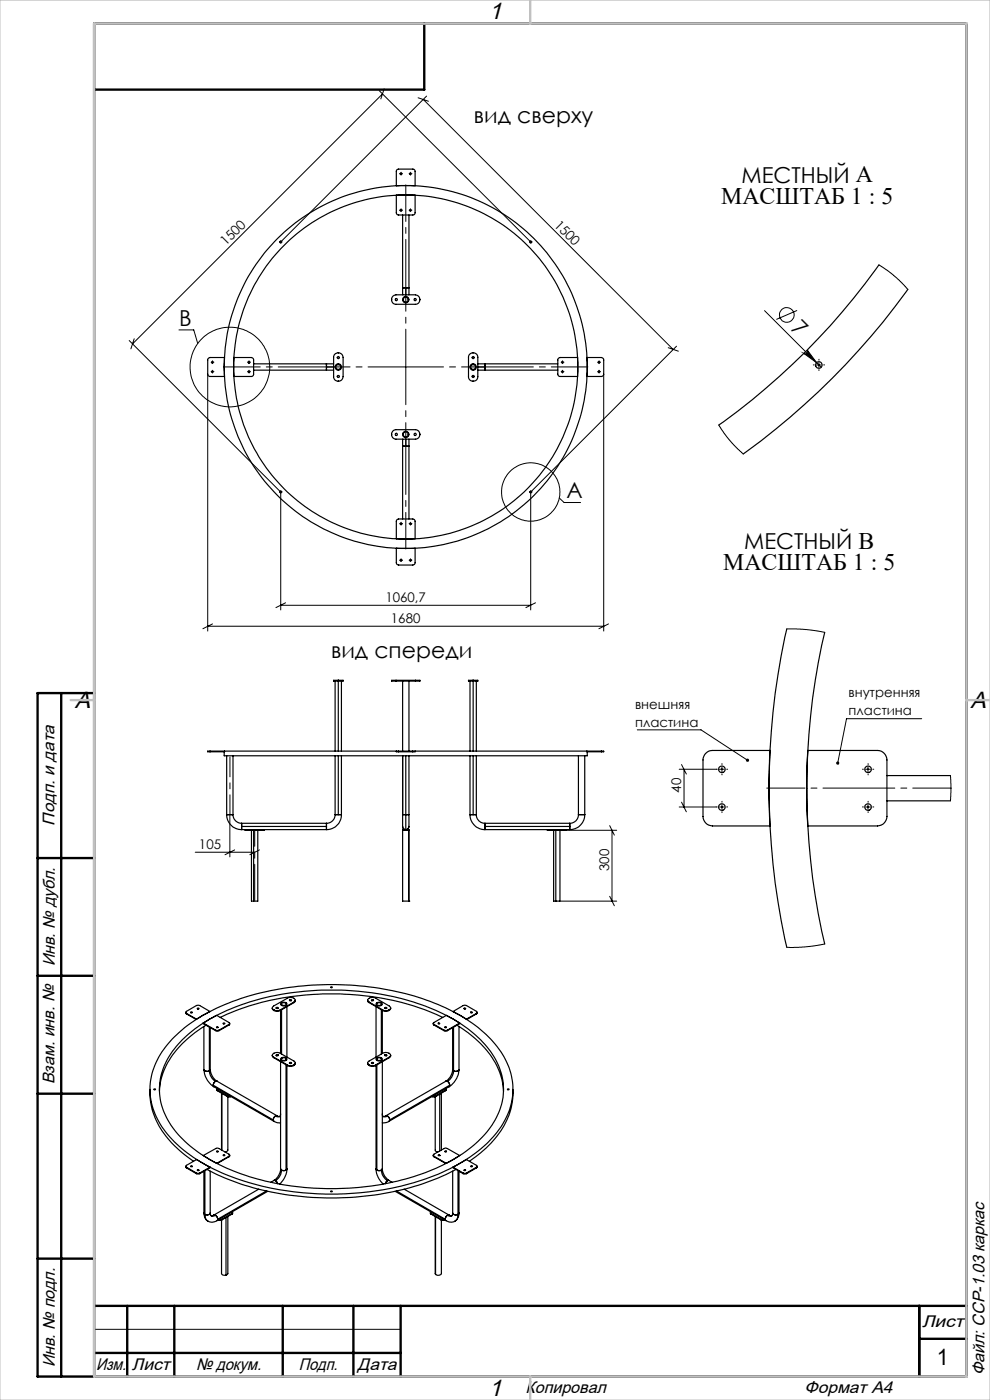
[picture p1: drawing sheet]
<svg xmlns="http://www.w3.org/2000/svg" width="210mm" height="297mm" viewBox="0 0 210 297" stroke-linecap="round" stroke-linejoin="round" font-family="sans-serif">
<g fill="none" stroke="#000" stroke-width=".21">
<path d="M80.4 19.2l32.2 32.1M81.1 19.9l-53 53.1M81.5 18.8l-.7 2.2M84.9 36.9h.3M85.1 36.7v.3M86.9 36.9h.3M87.1 36.7v.3M88.7 20.7l2.2 .8M89.8 21.1l53 53.1M90.5 20.4l-31 30.9M59.4 51.3h.3M59.5 51.2v.3"/>
<path d="M84.9 44.6h.3M85.1 44.5v.2M86.9 44.6h.3M87.1 44.5v.2M112.5 51.3h.2M112.6 51.2v.3M186.4 56.2l3.1 2.2 3.1 3M27.4 72.2l32.1 32.2M28.5 71.9l-.7 2.1M38 70h3.1l.8 2.9M44.1 79.4v54.5M44.9 76.9h.3"/>
<path d="M44.9 78.8h.3M45 76.7v.3M45 78.7v.3M52.7 76.9h.3M52.7 78.8h.3M52.8 76.7v.3M52.8 78.7v.3M85.9 77.9h.3M86.1 77.7v.3M119.2 76.9h.3M119.2 78.8h.3M119.3 76.7v.3"/>
<path d="M119.3 78.7v.3M126.9 76.9h.3M126.9 78.8h.3M127.1 76.7v.3M127.1 78.7v.3M128.1 79.4v54.5M141.7 73.8l2.2 .7M143.5 73.4l-30.9 31M162.2 65.9l12 12M169.1 65.9l-4.4 1.9M170.5 75a.51 .51 0 0 0 .7-.1 .51 .51 0 0 0 0-.6l2 2.6zM173.2 77.4h1"/>
<path d="M173.7 76.9v1M152.5 90.2l2.1 3 3.1 3.1M59.4 104.4h.3M59.5 104.2v.3M59.5 104.7v24.7M84.9 118.8h.3M84.9 111.1h.3M85.1 111v.2M85.1 118.7v.3M86.9 118.8h.3M86.9 111.1h.3M87.1 111v.2"/>
<path d="M87.1 118.7v.3M112.5 104.4h.2M112.6 104.2v.3M112.6 104.7v24.7M118.6 105.7l1.1 .9h3.5M44.1 132.9h84M45.1 132.4l-2.1 1M59.5 128.4h53.1M60.6 127.9l-2.1 1M113.6 127.9l-2.1 1M129.1 132.4l-2.1 1M166.9 133.4l4.3 .2 3.7 .6"/>
<path d="M135.2 154.8h13.5l9.9 6.5M195.5 152.5h-15.9l-1.9 9.4M48.8 172.9v8.9M120.1 176.1h10.7M129.3 175.2l1 2M129.8 176.1v15.1M144.1 163.2h7.8M144.1 171.2h7.8M144.6 170.2l1 2M144.6 162.2l1 2M145.1 163.2v8M152.6 163.2h1"/>
<path d="M152.6 171.2h1M153.1 162.7v1M153.1 170.7v1M183.6 163.2h1M183.6 171.2h1M184.1 162.7v1M184.1 170.7v1M201.6 164.5v5.4M41.4 180.8h12.6M49.8 180.3l-2.1 1M55 180.3l-2 1M118.8 191.2h12"/>
<path d="M129.3 190.1l1 2.1M174.9 200.3l-4.3 .6-3.7 .1M20 282h65"/>
<circle cx="48.8" cy="77.9" r="8.4"/>
<circle cx="166.9" cy="66.8" r="1.55"/>
<circle cx="112.6" cy="104.4" r="6.2"/>
</g>
<g fill="none" stroke="#000" stroke-width=".21" stroke-dasharray="15.2 1.3 1.3 1.3">
<path d="M84.8 36.8h.1M85.1 36.6v-.1M85.1 37.1h.1M85.3 36.8h.1M86.8 36.8h.1M87.1 36.6v-.1M87.1 37.1h.1M87.3 36.8h.1M59.3 51.3h.1M59.6 51.1v-.1M59.6 51.6h.1M59.8 51.3h.1"/>
<path d="M84.8 44.6h.1M85.1 44.3h.1M85.1 44.8v.1M85.3 44.6h.1M86.8 44.6h.1M87.1 44.3h.1M87.1 44.8v.1M87.3 44.6h.1M112.3 51.3h.1M112.6 51.1v-.1M112.6 51.6h.1M112.8 51.3h.1"/>
<path d="M44.8 76.8h.1M44.8 78.8h.1M45.1 76.6v-.1M45.1 77.1h.1M45.1 78.6v-.1M45.1 79.1h.1M45.3 76.8h.1M45.3 78.8h.1M52.6 76.8h-.1M52.6 78.8h-.1M52.8 76.6v-.1M52.8 77.1h.1"/>
<path d="M52.8 78.6v-.1M52.8 79.1h.1M53.1 76.8h.1M53.1 78.8h.1M119.1 78.8h-.1M119.1 76.8h-.1M119.3 78.6v-.1M119.3 79.1h.1M119.3 76.6v-.1M119.3 77.1h.1M119.6 78.8h.1M119.6 76.8h.1"/>
<path d="M126.8 78.8h.1M126.8 76.8h.1M127.1 78.6v-.1M127.1 79.1h.1M127.1 76.6v-.1M127.1 77.1h.1M127.3 78.8h.1M127.3 76.8h.1M172.7 77.4h-.2M173.7 76.4v-.2M173.7 78.4v.2M174.7 77.4h.2"/>
<path d="M59.3 104.4h.1M59.6 104.1h.1M59.6 104.6v.1M59.8 104.4h.1M84.8 118.8h.1M84.8 111.1h.1M85.1 118.6v-.1M85.1 119.1h.1M85.1 110.8h.1M85.1 111.3v.1M85.3 118.8h.1M85.3 111.1h.1"/>
<path d="M86.8 118.8h.1M86.8 111.1h.1M87.1 118.6v-.1M87.1 119.1h.1M87.1 110.8h.1M87.1 111.3v.1M87.3 118.8h.1M87.3 111.1h.1M112.3 104.4h.1M112.6 104.1h.1M112.6 104.6v.1M112.8 104.4h.1"/>
<path d="M152.1 163.2h-.2M152.1 171.2h-.2M153.1 162.2v-.2M153.1 164.2v.2M153.1 170.2v-.2M153.1 172.2v.2M154.1 163.2h.2M154.1 171.2h.2M183.1 163.2h-.2M183.1 171.2h-.2M184.1 162.2v-.2M184.1 164.2v.2"/>
<path d="M184.1 170.2v-.2M184.1 172.2v.2M185.1 163.2h.2M185.1 171.2h.2"/>
</g>
<path d="M201.7 167.2h-39.1" fill="none" stroke="#000" stroke-width=".21" stroke-dasharray="15.2 1.3 1.3 1.3" stroke-dashoffset="7.1"/>
<path d="M85.8 77.8h-38.3M86.1 77.6v-38.4M86.1 78.1v38.4M86.3 77.8h38.4M54 191.1v-14.9" fill="none" stroke="#000" stroke-width=".21" stroke-dasharray="15.2 1.3 1.3 1.3" stroke-dashoffset="7.5"/>
<path d="M48.8 172.8v-12.2" fill="none" stroke="#000" stroke-width=".21" stroke-dasharray="15.2 1.3 1.3 1.3" stroke-dashoffset="11"/>
<g fill="none" stroke="#000" stroke-width=".25">
<path d="M84.3 35.9h3.5l.3 .4v3.1h-4v-3.1zM84.1 41.4h4v3.8l-.3 .3-3.3 .1-.4-.2zM85.4 45.6v16.9M86.7 45.6v16.9M186.4 56.2a143.8 143.8 0 0 1-33.9 34M44.1 76.1l.5-.3h3v4.1h-3.1l-.4-.2zM49.6 75.8l4 .1 .2 .4-.1 3.4-.3 .2h-3.8zM53.8 77.2h17M53.8 78.5h17M69.3 77.2v1.3zM69.3 77.9h1.5M71 75.2a1.04 1.04 0 0 1 1.1-.3 1.04 1.04 0 0 1 .7 .9v4.1a1.01 1.01 0 0 1-1 1 1.01 1.01 0 0 1-1-1v-4.2z"/>
<path d="M83.3 62.9l.7-.4h4.1a1.01 1.01 0 0 1 1 1 1.01 1.01 0 0 1-1 1.1h-4.1a1.01 1.01 0 0 1-.9-.7 1.01 1.01 0 0 1 .2-1zM85.4 61.1h1.3zM86.1 61.1v1.4M99.6 75.2a1.01 1.01 0 0 1 1.1-.3 1.01 1.01 0 0 1 .7 .9v4.1a.99 .99 0 0 1-1 1 .99 .99 0 0 1-1-1v-4.2zM101.4 77.9h1.5M101.4 77.2h16.9M101.4 78.5h16.9M102.9 77.2v1.3zM118.5 75.9l4-.1v4.1h-3.8l-.2-.2-.2-.3v-3.1zM124.5 75.8h3.1l.4 .3 .1 3.3-.2 .3-.2 .2h-3.2zM192.6 61.4a153.8 153.8 0 0 1-34.9 34.9M83.3 91.5l.6-.3h4.2a1.01 1.01 0 0 1 1 1 1.01 1.01 0 0 1-1 1h-4.1a1.03 1.03 0 0 1-.9-.7 1.03 1.03 0 0 1 .2-1z"/>
<path d="M85.4 94.6h1.3zM85.4 93.2v16.9M86.1 93.2v1.4M86.7 93.2v16.9M84.1 116.3h4v3.1l-.2 .3-.3 .2h-3l-.4-.2-.1-.3zM84.2 110.2l.4-.1h3l.3 .1 .2 .3v3.8h-4v-3.8zM166.9 133.4a153 153 0 0 0 0 67.6M174.9 134.2a145.3 145.3 0 0 0 0 66.1M20 147v145M44.6 159.3h-.5v.2h.5M44.6 159.3h3M44.6 159.3v.2"/>
<path d="M47.6 159.5v.8h77v-.8M47.6 159.3h36.5M47.6 159.3v.2h-3M71.1 144.5v14.8M71.7 144.3h-.9v.2h.9M71.7 144.3h1.1v.2h-1.1M71.7 144.3v.2M71.8 144.5v14.8M71.8 144.3v.2M72.4 144.5v14.8M84 144.3h-.9v.2h.9M84 144.3h5.1v.2h-5.1"/>
<path d="M84 144.3v.2M84.1 159.3v.2h.5M84.1 159.3h.5M84.6 159.5h3M84.6 159.3h3M84.6 159.3v.2M85.4 144.5v14.8M86.7 144.5v14.8M87.6 159.3h.5M87.6 159.3v.2M88.1 159.3h36.4M88.1 159.3v.2h-.5"/>
<path d="M88.1 144.3v.2M99.7 144.5v14.8M100.3 144.3h-.9v.2h.9M100.3 144.3h1.1v.2h-1.1M100.3 144.3v.2M100.4 144.3v15M101 144.5v14.8M124.5 159.3v.2h3.1M124.5 159.3h3.1M127.6 159.3h.5v.2h-.5M127.6 159.3v.2M149.7 159.8a1.78 1.78 0 0 1 1.4-.6h12.2a151.6 151.6 0 0 0 0 16h-12.2a2.05 2.05 0 0 1-2-2v-12l.2-.8z"/>
<path d="M171.3 159.2h14.8a2.05 2.05 0 0 1 2 2v12a2.05 2.05 0 0 1-2 2h-14.8a151.6 151.6 0 0 1 0-16zM48.1 172.8h1.3M48.1 172.8a3.2 3.2 0 0 0 3.2 3.2M48.1 160.3v12.5M49.4 172.8a1.81 1.81 0 0 0 1.9 1.9M49.4 160.3v12.5M51.3 174.7v.6M51.3 175.3v.7M51.3 174.7v1.3M51.3 174.7h18M51.3 176h18M51.3 175.3h18"/>
<path d="M52 176v.1h4v-.1M52.5 176v.1M53.3 176.1v15.1h.5M53.8 176.1v15.1M54.7 176.1v15.1h-.9M55.5 176v.1M69.3 174.7v1.3M69.3 174.7v.6M69.3 175.3v.7M71.1 172.8h.7M71.1 172.8a1.81 1.81 0 0 1-1.8 1.9M71.1 172.8h1.3"/>
<path d="M71.1 160.3v12.5M71.8 172.8h.6M71.8 160.3v12.5M72.4 172.8a3.2 3.2 0 0 1-3.1 3.2M72.4 160.3v12.5M85.4 176.1h.5M85.4 175.3a.67 .67 0 0 0 .7 .7 .67 .67 0 0 0 .6-.7M85.4 172.8h.7zM85.4 175.3l.2 .5 .5 .2M85.4 160.3v15M85.9 176h-.5v15.2h1.3M85.9 176h.8v.1h-.8"/>
<path d="M85.9 176v.1M86.1 172.8h.6M86.1 172.8v3.2M86.1 160.3v12.5M86.3 176v.1M86.7 176.1v15.1M86.7 172.8v2.5M86.7 175.3l-.1 .5-.5 .2M86.7 160.3v12.5M99.7 172.8a3.2 3.2 0 0 0 3.2 3.2M99.7 172.8h1.3M99.7 160.3v12.5"/>
<path d="M99.7 172.8h.7M100.4 172.8h.6M100.4 160.3v12.5M101 172.8a1.81 1.81 0 0 0 1.9 1.9M101 160.3v12.5M102.9 174.7v1.3M102.9 174.7v.6M102.9 175.3v.7M102.9 174.7h18M102.9 176h13.6M102.9 175.3h18M116.1 176v.1h.4"/>
<path d="M116.5 176.1h.1M116.5 176h.1M116.5 176v.1M116.6 176h4.3M116.6 176v.1M117.4 176.1v15.1h.5M117.9 176.1v15.1M118.8 176.1v15.1h-.9M119.6 176v.1M120.1 176v.1h-3.5M120.9 174.7v.6M120.9 175.3v.7"/>
<path d="M120.9 174.7v1.3M122.7 172.8a1.81 1.81 0 0 1-1.8 1.9M122.7 172.8h1.3M122.7 160.3v12.5M124 172.8a3.2 3.2 0 0 1-3.1 3.2M124 160.3v12.5M188.1 169.9h13.5M188.1 164.5h13.5M86.7 191.2h.1M39.4 214.8l.1 .3M39.5 214.6l2.4-1.3h.5l2.2 1.3-2.9 1.6-2.2-1.3zM39.5 215v.1"/>
<path d="M39.5 215.1l2.1 1.2M40.5 214.8h.2M41.9 214h.3M43.1 217l2.9-1.6 2.6 1.6 .1 .2-.1 .1M43.1 217l2.7 1.5M43.1 217v.2l2.7 1.4M43.3 217.8v9.1M43.7 217.5a20.1 20.1 0 0 0-9.4 11.1l-.5 2.9M44.4 217.9v9.3M44.6 218v8.9M45.8 218.6h.7M45.8 218.5h.7"/>
<path d="M45.8 218.5v.1M46 217.8l.3 .1-.3 .1zM46 218h.2M46.5 218.5v.1M46.7 215.8a58.9 58.9 0 0 1 38.5-3.1l5 1.5 3.7 1.6M47.3 217.1h.4l-.3 .1zM47.4 217.2h.3M48.6 217.3v.1M48.6 217.3l-2.1 1.2M48.6 217.4l-2.1 1.2M48.7 217.1l-.1 .3M57.7 213.8l.3 .5"/>
<path d="M58 214.2h.1M58 214.2v.1M58 214.3l.1 .1M58.1 214.2l.5 .2 .8-.2M58.1 214.4l.5 .1 .8-.1M58.1 214.2v.2M58.6 213.9h.4M58.6 213.7v.2M58.6 213.9h.1M58.7 213.7h.2a.17 .17 0 0 1-.1 .3 .17 .17 0 0 1-.2-.2zM59.4 214.2v.2M59.5 214.3v9.2"/>
<path d="M59.6 212.9a.76 .76 0 0 1 1.3 .2 .74 .74 0 0 1-1.4-.2zM59.7 214.2v9.4M59.8 212.8a.49 .49 0 0 1 .5-.1 .49 .49 0 0 1 .3 .5 .49 .49 0 0 1-.5 .2 .49 .49 0 0 1-.3-.6zM60.9 213.6v10.7M61.5 212.1l-.1 .2h.4M61.5 212.1h.3v.2M61.5 212.2l.3 .1M61.5 212.1v.1M61.5 212.2l-.1 .1M62.4 212.6l.1-.2a.7 .7 0 0 0-.2-.7 .7 .7 0 0 0-.7-.1l-.6 .1-3 1.7-.2 .3v.3l.2 .2M62.4 212.6l-3 1.6M62.4 212.6v.1"/>
<path d="M62.4 212.7l-3 1.7M62.6 212.2v.2l-.2 .3M78 212.2v.3l.3 .2M78.3 212.6l-.2-.2a.71 .71 0 0 1 .2-.7 .71 .71 0 0 1 .8-.1l.5 .1 3.1 1.8a.38 .38 0 0 1 .2 .4 .38 .38 0 0 1-.3 .3M78.3 212.6l2.9 1.6M78.3 212.6v.1M78.3 212.7l2.9 1.7M79.2 212.2v.1M79.2 212.2l-.4 .1M79.2 212.1v.1M79.8 213.6v10.7M79.8 212.8a.67 .67 0 0 1 .8-.2 .67 .67 0 0 1 .4 .6 .79 .79 0 0 1-1.2-.2z"/>
<path d="M79.9 212.9a.49 .49 0 0 1 .6-.2 .49 .49 0 0 1 .4 .5l-.7 .1-.3-.2zM80.9 214.2v9.4M81.1 214.3v9.2M81.2 214.2l.4 .2 .9-.2M81.2 214.4l.4 .1 .9-.1M81.2 214.2v.2M81.6 213.8l.1-.1a.2 .2 0 0 1 .3 0 .2 .2 0 0 1 0 .3 .2 .2 0 0 1-.3-.1zM82 213.9h.1M82 213.9h-.4M82 213.7v.2M82.5 214.2v.2M82.6 214.2h-.1"/>
<path d="M82.6 214.2v.1M82.6 214.3l-.1 .1M82.9 213.8l-.3 .5M91.9 217.1l.1 .3M92 217.3l2.2 1.2M92 217.3v.1M92 217.4l2.2 1.2M93 217l.3 .2h-.3zM93 217.2h.2M94.2 218.5h.7M94.2 218.6h.7M94.2 218.5v.1"/>
<path d="M94.4 218h.3M94.9 218.5v.1M96 218v8.9M96.1 214.6l2.1-1.3h.5l2.4 1.3 .1 .2-2.3 1.4zM96.2 217.9v9.3M96.9 217.5a20.1 20.1 0 0 1 9.5 11.1l.4 2.9M97.4 217.8v9.1M97.5 217l-2.8-1.6-2.8 1.6 .1 .3M97.5 217l-2.6 1.5M97.5 217v.2l-2.6 1.4M98.5 214h.2M99.9 214.7l.3 .1-.3 .1z"/>
<path d="M99.9 214.8h.3M101.1 215v.1M101.1 215.1l-2.1 1.2M101.2 214.8l-.1 .3M31.8 231.1a16.1 16.1 0 0 0 6.2 12.9l3.1 2.3M36.5 220.5a38.1 38.1 0 0 1 18.1-9.7 63.1 63.1 0 0 1 38.4 2.3 29.2 29.2 0 0 1 13.3 10 13.9 13.9 0 0 1-1.2 17.6 35.1 35.1 0 0 1-17.3 10.2 62.8 62.8 0 0 1-40.9-2.2 27.7 27.7 0 0 1-13.2-10.8 13.8 13.8 0 0 1 1.9-16.4zM38.7 220.6a38.5 38.5 0 0 1 19.4-9.4 58.7 58.7 0 0 1 35.2 3.5 25.1 25.1 0 0 1 12 10.4 13.1 13.1 0 0 1-1.7 14.6 32.2 32.2 0 0 1-15.9 9.9 59.8 59.8 0 0 1-39.6-1.8 26.2 26.2 0 0 1-12.5-10.2 13.3 13.3 0 0 1 2.2-16.1zM43.3 226.9a4.7 4.7 0 0 0 2.1 3.6M43.3 226.9l.4 .4 .7-.1M44.4 227.2a2.84 2.84 0 0 0 1.3 2.2M44.6 226.9a3.2 3.2 0 0 0 1.4 2.5M44.6 226.9l-.2 .3"/>
<path d="M45.2 230.2l.2 .3M45.2 230.2l12.8 7.4M45.4 230.5l12.7 7.4M45.7 229.4l-.4 .6 .1 .5M46 231.1l.1 .3M46 230.9v.2l.1 .2M46 229.4l-.5 .1-.3 .7M46 229.4h-.3M46 229.4l12.8 7.3M46.1 231.3l2.2 1.2M46.1 231.3v.1M46.1 231.4l2.2 1.3"/>
<path d="M47 231.9v12M47.1 231.9v12.1M48.3 232.5h.6M48.3 232.7h.6M48.3 232.5v.2M48.3 232.7v11.3l-.2 .3-.4 .1M48.9 232.6v.1M49 232.6l-.1 .1M57.7 223.9l.3 .5M58 237.6l.1 .3M58 224.3v-.1a.61 .61 0 0 1 0-.8 .61 .61 0 0 1 .7-.1l.7 .1 3 1.7 .2 .3v.3l-.2 .2M58 224.3v.1"/>
<path d="M58 224.3l3 1.6M58 224.4l3 1.7M58.1 237.9l.6 .3h.8M58.4 236.7l-.4 .7 .1 .5M58.4 236.7l.4 .2h.5M58.6 223.8h.3a.18 .18 0 0 1-.1 .2 .18 .18 0 0 1-.2-.2zM58.8 236.7l.5 .2M58.8 236.7h-.4M58.8 236.7l-.6 .3-.2 .6M58.9 223.9h.1M58.9 223.9h-.3M58.9 223.8v.1"/>
<path d="M59.5 236.3l-.2 .6M59.5 225.2v22.8M59.6 224.5a.76 .76 0 0 1 1.3 .3 .74 .74 0 0 1-1.4-.2zM59.8 224.5a.49 .49 0 0 1 .5-.2 .49 .49 0 0 1 .3 .6 .49 .49 0 0 1-.5 .1 .49 .49 0 0 1-.3-.5zM60.7 225.9v22.3M60.9 226v22M61 225.9l.4 .2 .9-.2M61 226.1l.4 .1 .9-.1M61 225.9v.2M61.4 225.4h.1a.2 .2 0 0 1 .3 0 .2 .2 0 0 1-.1 .3 .2 .2 0 0 1-.2-.1zM61.8 225.5v.1M61.8 225.5l-.4 .1"/>
<path d="M61.8 225.4v.1M62.3 225.9v.2M62.4 225.9v.1M62.4 225.9h-.1M62.4 226l-.1 .1M62.6 225.5l-.2 .5M78 225.5v.3l.3 .2M78.3 225.9v.1M78.3 225.9h.1M78.3 226l.1 .1M78.4 225.9l.4 .2 .9-.2M78.4 226.1l.4 .1 .9-.1"/>
<path d="M78.4 225.9v.2M78.8 225.5l.3-.1a.19 .19 0 0 1-.1 .3 .19 .19 0 0 1-.2-.2zM78.8 225.5l.4 .1M78.8 225.4v.1M78.8 225.5v.1M79.7 225.9v.2M79.8 226v22M79.8 224.5a.79 .79 0 0 1 1.3 .3 .68 .68 0 0 1-.7 .3 .68 .68 0 0 1-.6-.6zM79.9 224.6a.55 .55 0 0 1 .6-.2 .55 .55 0 0 1 .4 .4l-.7 .2zM79.9 225.9v22.3M81.1 236.3l.2 .6M81.1 225.2v22.8"/>
<path d="M81.6 223.8h.1a.21 .21 0 0 1 .3-.1 .21 .21 0 0 1-.1 .4 .21 .21 0 0 1-.3-.2zM81.7 223.9h.3M81.7 223.8v.1M81.7 223.9h-.1M81.8 236.7l-.5 .2M81.8 236.7h.4M81.8 236.7l.6 .3 .3 .6M82.2 236.7l.5 .7-.2 .5M82.2 236.7l-.4 .2h-.5M82.5 237.9l-.5 .2-.9 .1M82.6 224.3a.55 .55 0 0 0 .1-.8 .55 .55 0 0 0-.6-.2l-.8 .1-3.3 1.9a.38 .38 0 0 0 .3 .6M82.6 224.3v.1"/>
<path d="M82.6 224.3l-2.9 1.6M82.6 224.4l-2.9 1.7M82.7 237.6l-.2 .3M82.9 223.9l-.3 .5M91.7 232.6v.1M91.7 232.7h.6M91.8 232.5l.5 .1M92.3 232.6v.1M92.3 232.7v11.4l.6 .3M92.4 232.5l-.1 .1M92.4 232.7h-.1M92.4 232.5v.2"/>
<path d="M93.3 232.1v12.1M93.6 231.9v12M94.5 231.3l-2.1 1.2M94.5 231.3v.1M94.5 231.4l-2.1 1.3M94.6 230.9l.1 .2-.2 .2M94.6 229.4l.5 .1 .3 .7M94.6 229.4h.3M94.6 229.4l-12.8 7.3M94.7 231.1l-.2 .3M94.9 229.4l.5 .7-.1 .4M95.3 230.5l-12.8 7.4"/>
<path d="M95.4 230.2l-.1 .3M95.4 230.2l-12.7 7.4M96 226.9a3.3 3.3 0 0 1-1.4 2.5M96 226.9l.2 .3M96.2 227.2a2.69 2.69 0 0 1-1.3 2.2M97.4 226.9a4.6 4.6 0 0 1-2.1 3.6M97.4 226.9l-.5 .4-.7-.1M108.8 231.1a16.1 16.1 0 0 1-6.2 12.9l-3 2.3M39.4 247.4l.1 .4M39.5 247.6l-.1-.1 .1-.2 2.2-1.3 2.9 1.6M39.5 247.6l2.2 1.2M39.5 247.6v.2"/>
<path d="M39.5 247.8l2.2 1.2M40.4 247.4l.3-.1 .1 .2zM40.5 247.5h.2M41.7 248.8h.7M41.7 249h.7M41.7 248.8v.2M41.9 248.2l.3 .1-.2 .1zM41.9 248.3h.3M42.4 248.8v.2M43.1 245.1l2.9-1.5 .5 .1 2.2 1.3-.1 .2-2.6 1.6zM43.3 257.3l.2 1.1 .6 .7M43.3 257.3l.2 .3"/>
<path d="M43.3 248.5v8.8M43.5 257.6l.1 .9 .5 .6M43.5 248.4v9.2M43.9 248.1a58.3 58.3 0 0 0 30.4 5.9 54.5 54.5 0 0 0 22.4-5.9M44.6 247.6l-2.2 1.4M44.6 247.6l-2.2 1.2M44.6 257.3l.2 .6M44.6 257.3l-.1 .3-.4 .1-.6-.1M44.6 248.5v8.8M45.4 257.8l-.6 .1M45.4 257.8l.6 .3 .2 .6M45.4 257.8h.3"/>
<path d="M45.7 257.8l.5 .7-.2 .4M45.7 257.8l-.4 .2-.5-.1M46 244.3h.2M46 258.9l-1 .4-.9-.2M46.2 258.7l-.2 .2M46.3 258.8h.1M46.4 258.8h.7M46.4 258.8h.1M47 258.8v11.5l.3 .2h.6M47.1 258.7h-.7M47.1 258.7v.1M47.4 245.1h.3"/>
<path d="M47.9 258.3v12.2M48.3 258.1v12.1l-.4 .3M48.6 245.4l-2.5 1.4M48.6 245.3v.1M48.7 245.1l-.1 .3M49.2 257.5l-2.1 1.2M49.2 257.5v.1M49.2 257.6l-2.1 1.2M49.2 257.1l.2 .1-.2 .3M49.4 257.2l-.2 .4M54.9 252.3l-9.5 5.5M56.5 252.7l-10.3 6"/>
<path d="M56.8 252.7l-10.8 6.2M58.1 250.4l.5 .1 .3 .6-.5-.6M58.1 250.4l.3 .1M58.1 250.4l-.7 .4M59.5 248a3.1 3.1 0 0 1-1.4 2.4M59.5 248l.5 .3 .7-.1M59.5 248l.2 .2M59.7 248.2a2.85 2.85 0 0 1-1.3 2.3M60.9 248a4.6 4.6 0 0 1-1.6 3.2M60.9 248l-.2 .2M60.9 248l-.5 .3-.7-.1M79.8 248a4.4 4.4 0 0 0 1.5 3.2"/>
<path d="M79.8 248l.1 .2M79.8 248l.4 .3 .7-.1M80.9 248.2a2.85 2.85 0 0 0 1.3 2.3M81.1 248a3.1 3.1 0 0 0 1.4 2.4M81.1 248l-.4 .3-.8-.1M81.1 248l-.2 .2M82.5 250.4l-.5 .2-.3 .5 .5-.6M82.5 250.4l-.3 .1M82.5 250.4l.7 .4M83.8 252.7l10.8 6.2M84.1 252.7l10.3 6M85.7 252.3l9.6 5.5"/>
<path d="M91.3 257.4v.1M91.3 257.2v.3M91.3 257.4l.1 .1M91.3 257.5l.1 .1M91.4 257.1l-.1 .3M91.4 257.5l2.2 1.2M91.4 257.5v.1M91.4 257.6l2.2 1.2M91.9 245.1l.1 .3M91.9 245l2.7-1.4 2.9 1.5-2.8 1.7-2.7-1.5zM92 245.3v.1M92 245.4l2.5 1.4"/>
<path d="M92.3 258.1l.1 12.2M92.4 258.1v12.2M93 245.1h.2M93.2 245.1h.1M93.6 258.7h.6M93.6 258.8h.7M93.6 258.7v.1M93.6 258.8v11.4a.77 .77 0 0 1-1.2 .1M94.3 258.8h.1M94.4 258.7l.2 .2M94.6 258.9l1.1 .4 .8-.2M94.7 244.3h-.3"/>
<path d="M94.7 244.3h.1M94.9 257.8l-.4 .6 .1 .5M94.9 257.8l.4 .2 .5-.1M95.3 257.8l.5 .1M95.3 257.8l-.6 .3-.3 .6M95.3 257.8h-.4M96 257.3l-.2 .6M96 257.3l.2 .3 .4 .1 .6-.1M96 248.5v8.8M96.1 247.6l2.8-1.6 2.2 1.3 .1 .2-.1 .1M96.1 247.6l2.1 1.2M96.1 247.6l2.1 1.4"/>
<path d="M97.2 257.6l-.2 .9-.5 .6M97.2 248.4v9.2M97.4 257.3l-.4 1.4-.5 .4M97.4 257.3l-.2 .3M97.4 248.5v8.8M98.2 248.8h.8M98.2 249h.8M98.2 248.8v.2M98.5 248.3h.2M99 248.8v.2M99.9 247.5h.3M101.1 247.6v.2"/>
<path d="M101.1 247.6l-2.1 1.2M101.1 247.8l-2.1 1.2M101.2 247.4l-.1 .4"/>
<circle cx="85.1" cy="36.9" r=".19"/>
<circle cx="87.1" cy="36.9" r=".18"/>
<circle cx="59.5" cy="51.3" r=".17"/>
<circle cx="85.1" cy="44.6" r=".18"/>
<circle cx="87.1" cy="44.6" r=".17"/>
<circle cx="112.6" cy="51.4" r=".18"/>
<circle cx="45.1" cy="78.8" r=".17"/>
<circle cx="45.1" cy="76.9" r=".18"/>
<circle cx="52.8" cy="78.8" r=".18"/>
<circle cx="52.8" cy="76.9" r=".19"/>
<circle cx="71.8" cy="77.9" r=".52"/>
<circle cx="71.8" cy="77.9" r=".67"/>
<circle cx="71.8" cy="79.9" r=".23"/>
<circle cx="71.8" cy="75.9" r=".22"/>
<circle cx="84.1" cy="63.6" r=".23"/>
<circle cx="86.1" cy="77.9" r="38.5"/>
<circle cx="86.1" cy="63.6" r=".51"/>
<circle cx="86.1" cy="63.6" r=".68"/>
<circle cx="86.1" cy="77.9" r="36.5"/>
<circle cx="88.1" cy="63.6" r=".23"/>
<circle cx="100.3" cy="77.9" r=".51"/>
<circle cx="100.4" cy="79.9" r=".22"/>
<circle cx="100.4" cy="77.9" r=".66"/>
<circle cx="100.4" cy="75.9" r=".21"/>
<circle cx="119.3" cy="78.9" r=".18"/>
<circle cx="119.3" cy="76.9" r=".18"/>
<circle cx="127.1" cy="78.9" r=".17"/>
<circle cx="127.1" cy="76.9" r=".17"/>
<circle cx="173.7" cy="77.4" r=".7"/>
<circle cx="84.1" cy="92.2" r=".23"/>
<circle cx="86.1" cy="92.2" r=".52"/>
<circle cx="86.1" cy="92.2" r=".67"/>
<circle cx="88.1" cy="92.2" r=".23"/>
<circle cx="59.5" cy="104.4" r=".17"/>
<circle cx="85.1" cy="111.1" r=".17"/>
<circle cx="85.1" cy="118.9" r=".17"/>
<circle cx="87.1" cy="111.1" r=".17"/>
<circle cx="87.1" cy="118.9" r=".17"/>
<circle cx="112.6" cy="104.4" r=".18"/>
<circle cx="153.1" cy="171.2" r=".7"/>
<circle cx="153.1" cy="163.2" r=".7"/>
<circle cx="184.1" cy="163.2" r=".7"/>
<circle cx="184.1" cy="171.2" r=".7"/>
<circle cx="40.6" cy="214.8" r=".15"/>
<circle cx="42" cy="214" r=".15"/>
<circle cx="70.3" cy="209.4" r=".15"/>
<circle cx="79" cy="212.2" r=".18"/>
<circle cx="94.5" cy="217.9" r=".14"/>
<circle cx="98.6" cy="213.9" r=".14"/>
<circle cx="32.8" cy="231.1" r=".15"/>
<circle cx="107.8" cy="231.1" r=".15"/>
<circle cx="46.1" cy="244.3" r=".14"/>
<circle cx="47.5" cy="245.1" r=".14"/>
<circle cx="70.3" cy="252.8" r=".14"/>
<circle cx="93.1" cy="245" r=".15"/>
<circle cx="94.5" cy="244.2" r=".14"/>
<circle cx="98.6" cy="248.2" r=".15"/>
<circle cx="100" cy="247.4" r=".14"/>
</g>
<g fill="none" stroke="#000" stroke-width=".5">
<path d="M90 5v14h-70M13 147v145M20 147h-12v145h197v-287h-185v287M8 182h12M8 207h12M8 232h12M8 267h12M20 277h185M27 277v15M37 277v15M60 277v15M75 277v15"/>
<path d="M85 277v15M195 277v15M20 287h65M195 284h10"/>
</g>
<path d="M0 0h210v297h-210z" fill="none" stroke="#c0c0c0" stroke-width=".21"/>
<path d="M20 5h185v287h-185zM112.5 0v5M15 148.5h5M205 148.5h5M112.5 292v5" fill="none" stroke="#c0c0c0" stroke-width=".5"/>
<g fill="#000">
<path d="M170.5 75a.51 .51 0 0 0 .7-.1 .51 .51 0 0 0 0-.6l2 2.6z"/>
<path d="M158.3 161v.1a.35 .35 0 0 0 .1 .5 .35 .35 0 0 0 .5-.1l-.3-.2 .3 .2v-.4a.37 .37 0 0 0-.6-.1zM177.4 161.7v.3l.2 .2 .1-.3-.1 .3a.34 .34 0 0 0 .4-.5 .34 .34 0 0 0-.6 0z"/>
</g>
<g font-size="5">
<text x="103.7" y="4.1">1</text>
<text x="153" y="43.3">МАСШТАБ 1 : 5</text>
<text x="153.4" y="121">МАСШТАБ 1 : 5</text>
<text x="15.9" y="150.1">A</text>
<text x="205.9" y="150.1">A</text>
<text x="103.7" y="296.1">1</text>
</g>
<text font-size="4.8" x="198.8" y="289.6">1</text>
<g font-size="4.7">
<text x="100.5" y="26">вид сверху</text>
<text x="157.3" y="38.8">МЕСТНЫЙ A</text>
<text x="38" y="69.1">B</text>
<text x="167.5" y="69.8" transform="rotate(45 167.5 69.8)">7</text>
<text x="120.2" y="105.7">A</text>
<text x="157.9" y="116.5">МЕСТНЫЙ B</text>
<text x="70.2" y="139.6">вид спереди</text>
</g>
<g font-size="3.6">
<text x="11.6" y="175.1" transform="rotate(-90 11.6 175.1)">Подп. и дата</text>
<text x="11.6" y="205" transform="rotate(-90 11.6 205)">Инв. № дубл.</text>
<text x="11.6" y="230" transform="rotate(-90 11.6 230)">Взам. инв. №</text>
<text x="195.6" y="281.6">Лист</text>
<text x="11.6" y="290" transform="rotate(-90 11.6 290)">Инв. № подл.</text>
<text x="20.4" y="290.6">Изм.</text>
<text x="28" y="290.6">Лист</text>
<text x="41.6" y="290.6">№ докум.</text>
<text x="63.4" y="290.6">Подп.</text>
<text x="75.9" y="290.6">Дата</text>
<text x="208.8" y="291.8" transform="rotate(-90 208.8 291.8)">Файл: ССР-1.03 каркас</text>
<text x="111.5" y="295.6">Копировал</text>
<text x="170.7" y="295.6">Формат А4</text>
</g>
<g font-size="2.8">
<text x="117.4" y="47.9" transform="rotate(45 117.4 47.9)">1500</text>
<text x="47.9" y="52.3" transform="rotate(-45 47.9 52.3)">1500</text>
<text x="81.8" y="127.8">1060,7</text>
<text x="82.9" y="132.2">1680</text>
<text x="180" y="147.9">внутренняя</text>
<text x="134.7" y="150.4">внешняя</text>
<text x="134.7" y="154.2">пластина</text>
<text x="180" y="151.8">пластина</text>
<text x="144.5" y="168.2" transform="rotate(-90 144.5 168.2)">40</text>
<text x="42.2" y="180.2">105</text>
<text x="129.2" y="184.8" transform="rotate(-90 129.2 184.8)">300</text>
</g>
</svg>
